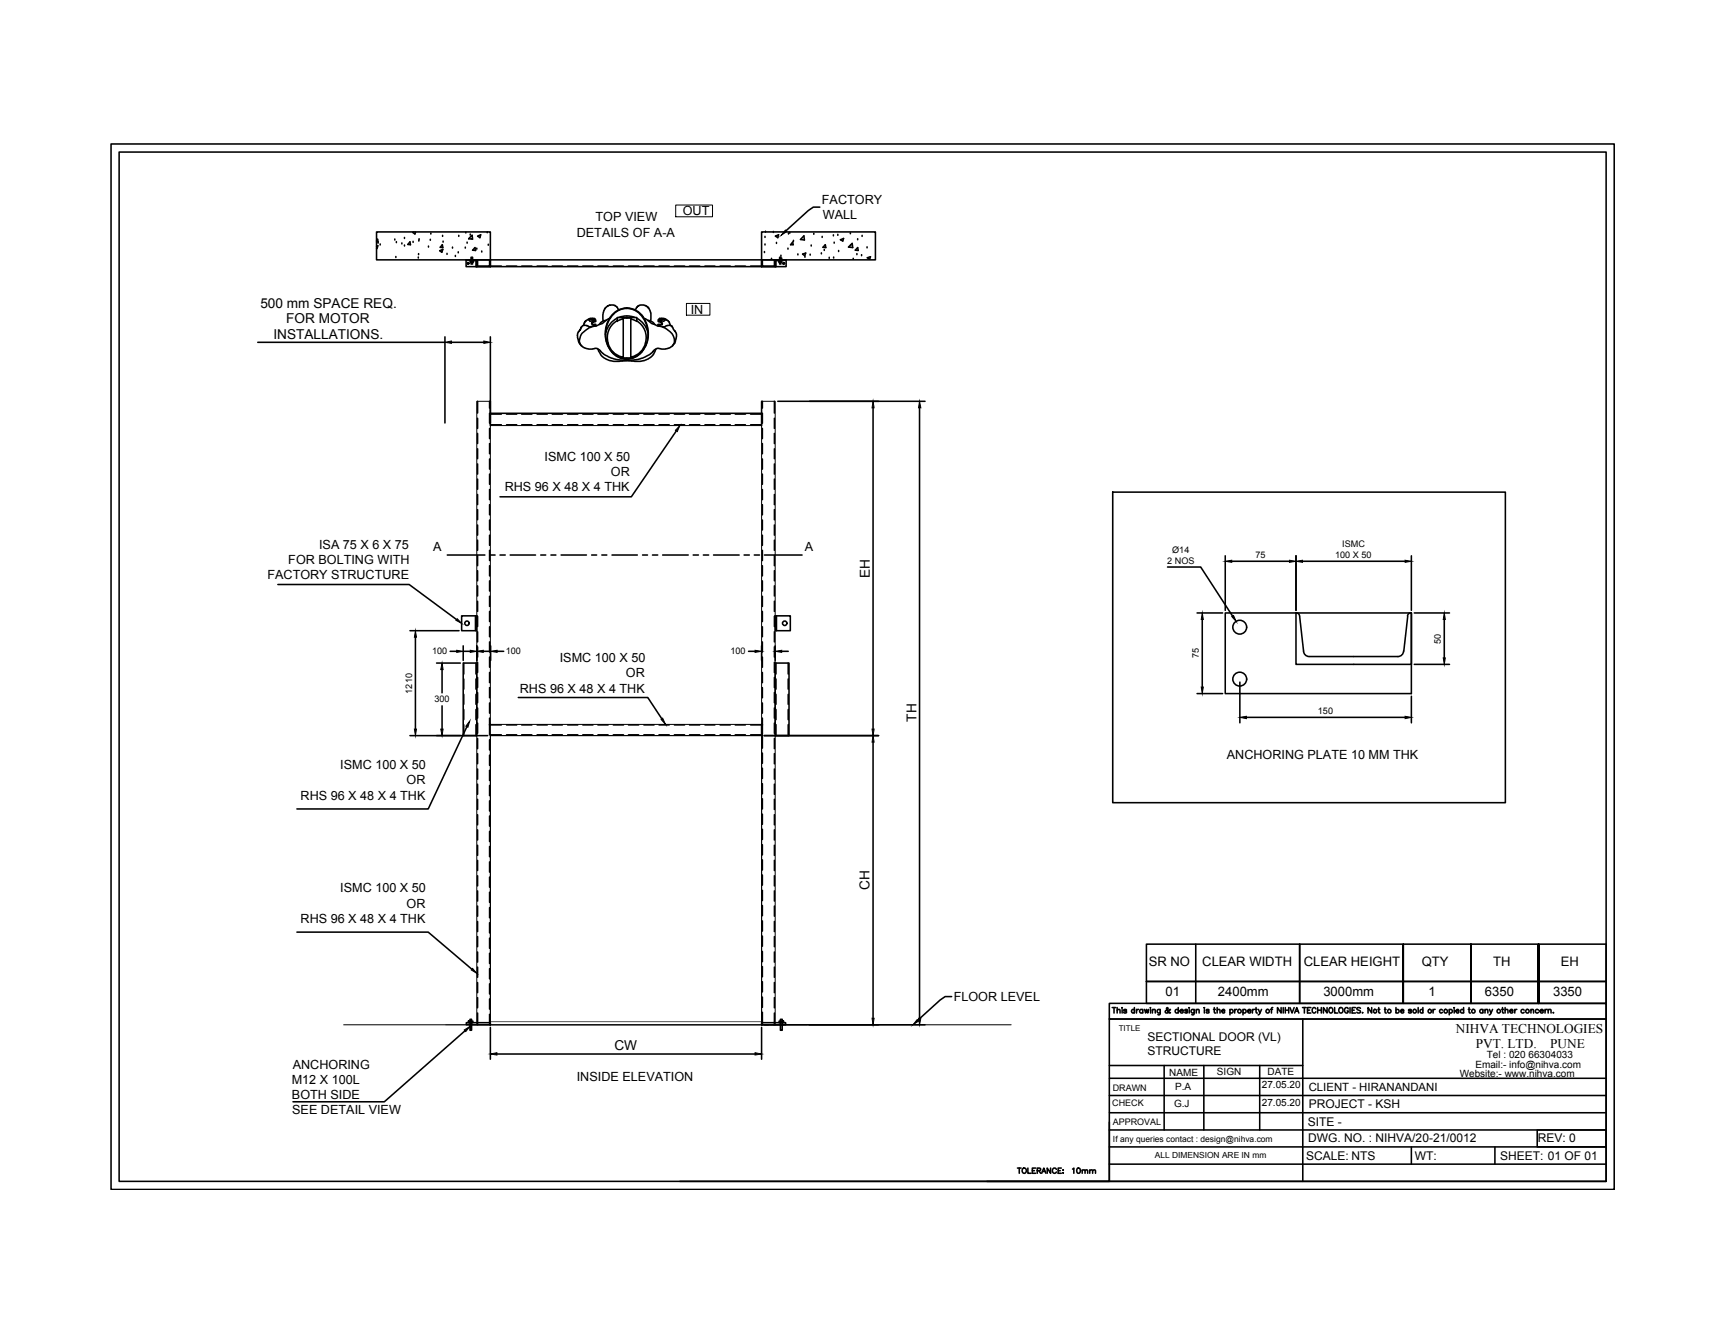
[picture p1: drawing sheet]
<svg xmlns="http://www.w3.org/2000/svg" width="279mm" height="216mm" viewBox="0 0 279 216" stroke-linecap="round" stroke-linejoin="round" font-family="sans-serif">
<!-- layer: at_Rect -->
<path d="M79.5 166.2v-46.9h44v46.9" fill="none" stroke="#000" stroke-width=".16"/>
<!-- layer: 0 -->
<path d="M79.5 166.2h44" fill="none" stroke="#a6a6a6" stroke-width=".16"/>
<g fill="none" stroke="#000" stroke-width=".25">
<path d="M18 23.4h243.8v169.5h-243.8zM19.3 24.7h241.1v166.9h-241.1zM61.1 39.9h.2l-.2 .4M61.1 37.6h18.4v4.5h-18.4zM61.1 39l.1-.2 .1 .4h-.2M61.3 39.4h.1M61.7 39.7h.1M64 38.9h.1M64.3 39.4h.1M65.2 39.6h.1M65.6 39.9h.1M65.6 38.7h.1"/>
<path d="M66.5 39.2l.1 .5h-.5zM67 39.3h.1M67.2 37.6l-.3 .1 .4 .3 .1-.4M67.9 39.1h.1M68 38.9h.1M69.8 39h.1M69.9 38h.1M71.7 39.7l.1 .5-.4-.1zM71.8 38.3h.1M71.9 39.3h.1M74.4 38.3h.1M75.5 37.8h.1"/>
<path d="M75.7 39.4h.1M76.3 38.1h.1M76.6 38.1v.7l-.6-.1zM77.4 38.3l.5-.2-.1 .5zM79 37.7h.1M79.2 39.8h.1M123.5 37.6h18.5v4.5h-18.5zM124.1 38.5h.1M124.1 39.7h.1M124.1 37.7h.1M125.4 37.7h.1M125.7 38.3l.6-.2-.2 .5z"/>
<path d="M125.9 39.5h.1M127.9 38h.1M128.1 37.8h.1M128.5 39.3l.1 .4h-.4zM128.7 39.1h.1M130.4 38.3v.6l-.6-.1zM131.5 39.9h.1M132 38h.1M132.9 33.6h-1l-.8 .5-3.7 3.4M133.3 38.5h.1M133.8 39.7l.1 .5-.5-.1zM135.1 38.3h.1"/>
<path d="M135.3 39.4h.1M135.9 38.2h.1M136.3 38.9l.5-.2-.1 .4zM137.9 37.9h.1M137.9 39.9h.1M139.1 38.9h.1M139.8 38.3h.1M41.8 55.5h30.4M64.2 41.8h.1M67.8 41.9h.1M67.9 41.3h.1M69.5 40.1h.1"/>
<path d="M71.3 40.7l.5-.2-.2 .4zM71.7 40.8h.1M72.2 54.6v14M72.5 41.3h.1M73.2 55.5h5.3M73.4 40.2h.1M73.8 41.6h.1M74.3 41h.1M75.5 40.2h.1M75.5 42.1h1.9v1.1h2v-1.1h44.2v1.1h2v-1.1h1.9M75.6 42.1h3.9v1.2h-3.9zM76.2 42.1v.2h1v1h.1"/>
<path d="M76.3 42.3h.5v.2h-.5zM76.4 42.5v.3h.2v-.3M76.4 42.3v-.6h.2v.6M77 40.2l.1 .4h-.5zM77.1 40.6h.1M77.3 40.4h.1M77.3 42.1v1.2M78.1 40.9h.1M79.5 42.1v1.2h-2.2M79.5 54.6v14.4M79.5 43.3h44M79.5 43.2h1.8"/>
<path d="M82.1 43.2h1.7M84.6 43.2h1.6M87.1 43.2h1.6M89.5 43.2h1.7M92 43.2h1.7M94.5 43.2h1.7M97 43.2h1.6M99.5 43.2h1.6M101.9 43.2h1.7M104.4 43.2h1.7M106.9 43.2h1.6M109.4 43.2h1.6"/>
<path d="M111.8 43.2h1.7M114.3 43.2h1.6M116.8 43.2h1.6M119.2 43.2h1.7M121.7 43.2h1.8M123.5 42.1v1.2h2.2M123.5 42.1h4v1.2h-4zM124 41h.1M125.1 42.1h.1M125.7 42.1v1.2M126.3 42.3h.5v.2h-.5zM126.4 42.5v.3h.2v-.3"/>
<path d="M126.4 42.3v-.6h.2v.6M126.6 41.6h.1M126.8 42h.1M126.8 42.1v.2h-1v1h-.1M127.8 40.4h.1M129.4 41.3h.1M130.1 41.2l.6-.2-.2 .5zM130.5 41.7h.1M131.4 41.4h.1M133.2 41.2h.1M133.7 40.6h.1M134.5 41.9h.1"/>
<path d="M135.2 41.9h.1M136 40.8h.1M137.6 40.1l.6-.6 .1 .7zM138.4 42.1h.1M139 41.3h.1M139.1 40.2l.1 .4h-.5zM139.7 41.5h.1M140.6 40.2h.1M140.6 41.8l.6-.2-.2 .5zM77.4 65.1v1.9M77.4 67.8v1.7M77.4 70.3v1.7"/>
<path d="M77.4 72.8v1.6M77.4 75.3v1.6M77.4 77.7v1.7M79.4 65.1v1.1M79.4 67v1.7M79.4 69.5v1.6M79.4 72v1.6M79.4 74.5v1.6M79.4 76.9v1.7M79.4 79.4v1.7M79.5 68.9h1.8M79.5 67h44"/>
<path d="M79.5 67.2h1.8M82.1 68.9h1.7M82.1 67.2h1.7M84.6 68.9h1.6M84.6 67.2h1.6M87.1 68.9h1.6M87.1 67.2h1.6M89.5 68.9h1.7M89.5 67.2h1.7M92 68.9h1.7M92 67.2h1.7M94.5 68.9h1.7"/>
<path d="M94.5 67.2h1.7M97 68.9h1.6M97 67.2h1.6M99.5 68.9h1.6M99.5 67.2h1.6M101.9 68.9h1.7M101.9 67.2h1.7M104.4 68.9h1.7M104.4 67.2h1.7M106.9 68.9h1.6M106.9 67.2h1.6M109.4 68.9h1.6"/>
<path d="M109.4 67.2h1.6M109.7 69.9l-7.3 10.7h-21.3M111.8 68.9h1.7M111.8 67.2h1.7M114.3 68.9h1.6M114.3 67.2h1.6M116.8 68.9h1.6M116.8 67.2h1.6M119.2 68.9h1.7M119.2 67.2h1.7M121.7 68.9h1.8M121.7 67.2h1.8"/>
<path d="M123.5 65.1v3.9M123.6 65.1v1.1M123.6 67v1.7M123.6 69.5v1.6M123.6 72v1.6M123.6 74.5v1.6M123.6 76.9v1.7M123.6 79.4v1.7M125.6 65.1v1.9M125.6 67.8v1.7M125.6 70.3v1.7M125.6 72.8v1.6"/>
<path d="M125.6 75.3v1.6M125.6 77.7v1.7M126.1 65.1h23.9M141.6 66.2v52.1M149.1 66.2v99M180.4 79.8h63.7v50.4h-63.7zM45.1 94.8h21.3l7.6 5.7M72.5 90h6.1M74.9 99.9h2.4v2.4h-2.4zM77.1 99.9v2.4M77.4 80.2v1.7M77.4 82.7v1.6"/>
<path d="M77.4 85.2v1.6M77.4 87.6v1.7M77.4 90.1v1.7M77.4 92.6v1.6M77.4 95v1.7M77.4 97.5v1.7M77.4 100v1.6M79.4 81.9v1.6M79.4 84.4v1.6M79.4 86.8v1.7M79.4 89.3v1.6M79.4 91.8v1.6"/>
<path d="M79.4 94.2v1.7M79.4 96.7v1.7M79.4 99.2v1.6M79.4 90h.9M81.1 90h.8M82.7 90h4.1M87.7 90h.8M89.3 90h.8M91 90h4.1M95.9 90h.8M97.6 90h.8M99.2 90h4.1"/>
<path d="M104.2 90h.8M105.8 90h.9M107.5 90h4.1M112.4 90h.9M114.1 90h.8M115.7 90h4.2M120.7 90h.8M122.3 90h.9M123.6 81.9v1.6M123.6 84.4v1.6M123.6 86.8v1.7M123.6 89.3v1.6"/>
<path d="M123.6 91.8v1.6M123.6 94.2v1.7M123.6 96.7v1.7M123.6 99.2v1.6M124 90h6.1M125.6 80.2v1.7M125.6 82.7v1.6M125.6 85.2v1.6M125.6 87.6v1.7M125.6 90.1v1.7M125.6 92.6v1.6M125.6 95v1.7"/>
<path d="M125.6 97.5v1.7M125.6 100v1.6M125.7 99.9h2.5v2.4h-2.5zM125.9 99.9v2.4M189.3 92h5.4l5.2 7.9M194.1 99.4h4.2M198.7 99.4h30.2v13.1h-30.2zM198.7 90.2v8.8M199.7 91h9.4M210.1 99.4l.5 .2 .1 .3M210.2 99.4v8.4h18.7v-8.4M210.2 90.2v8.8"/>
<path d="M210.7 100l.7 5.6a.91 .91 0 0 0 .9 .9h14.4a.91 .91 0 0 0 .9-.9M211.2 91h16.7M228.3 100l-.7 5.6M228.8 99.4l-.5 .2-.1 .3M228.9 90.2v8.8M229.3 99.4h5.7M66.5 119.3h12.6M66.5 102.3h7.9M67.4 103.4v14.9M70.8 107.6h3.8M71.7 108.6v3.8M71.7 114.5v3.8"/>
<path d="M73 105.6h1.1M75.1 107.6h2.2v11.7h-2.2zM75.1 104.8v2.3M75.2 107.6v1.7M75.2 110.1v1.7M75.2 112.6v1.6M75.2 115.1v1.6M75.2 117.5v1.8M75.2 105.6h1.1M75.7 117.9l-6.3 13.3h-21.3M77.2 107.6v1.7M77.2 110.1v1.7"/>
<path d="M77.2 112.6v1.6M77.2 115.1v1.6M77.2 117.5v1.8M77.3 104.8v2.3M77.4 102.5v1.6M77.4 104.9v1.7M77.4 107.4v1.7M77.4 109.9v1.6M77.4 112.3v1.7M77.4 114.8v1.7M77.4 117.3v1.6M77.4 119.8v1.6"/>
<path d="M78.4 105.6h1M79.4 101.7v1.6M79.4 104.1v1.7M79.4 106.6v1.6M79.4 109.1v1.6M79.4 111.5v1.7M79.4 114v1.7M79.4 116.5v2.7M79.5 119.2h1.8M79.5 117.6h1.8M79.6 104.8v2.3M80.6 105.6h1.1"/>
<path d="M82.1 119.2h1.7M82.1 117.6h1.7M84 113.1h21l2.3 3.5M84.6 119.2h1.6M84.6 117.6h1.6M87.1 119.2h1.6M87.1 117.6h1.6M89.5 119.2h1.7M89.5 117.6h1.7M92 119.2h1.7M92 117.6h1.7M94.5 119.2h1.7"/>
<path d="M94.5 117.6h1.7M97 119.2h1.6M97 117.6h1.6M99.5 119.2h1.6M99.5 117.6h1.6M101.9 119.2h1.7M101.9 117.6h1.7M104.4 119.2h1.7M104.4 117.6h1.7M106.9 119.2h1.6M106.9 117.6h1.6M109.4 119.2h1.6"/>
<path d="M109.4 117.6h1.6M111.8 119.2h1.7M111.8 117.6h1.7M114.3 119.2h1.6M114.3 117.6h1.6M116.8 119.2h1.6M116.8 117.6h1.6M119.2 119.2h1.7M119.2 117.6h1.7M121.4 105.6h1M121.7 119.2h1.8M121.7 117.6h1.8"/>
<path d="M123.5 104.8v2.3M123.5 117.5v1.8M123.6 101.7v1.6M123.6 104.1v1.7M123.6 106.6v1.6M123.6 109.1v1.6M123.6 111.5v1.7M123.6 114v1.7M123.6 116.5v4.9M123.9 119.3h18.6M125.6 102.5v1.6M125.6 104.9v1.7"/>
<path d="M125.6 107.4v1.7M125.6 109.9v1.6M125.6 112.3v1.7M125.6 114.8v1.7M125.6 117.3v1.6M125.6 119.8v1.6M125.7 107.6h2.2v11.7h-2.2zM125.7 104.8v2.3M125.8 107.6v1.7M125.8 110.1v1.7M125.8 112.6v1.6M125.8 115.1v1.6"/>
<path d="M125.8 117.5v1.8M126.8 105.6h1M127.8 107.6v1.7M127.8 110.1v1.7M127.8 112.6v1.6M127.8 115.1v1.6M127.8 117.5v1.8M194.1 112.5h4.2M195 100.5v10.9M201.1 110.6v6.6M202.1 116.4h25.8M228.9 112.9v4.3"/>
<path d="M229.3 107.8h5.7M234.2 100.5v6.2M77.4 122.2v1.7M77.4 124.7v1.7M77.4 127.2v1.6M77.4 129.7v1.6M77.4 132.2v1.6M77.4 134.6v1.7M77.4 137.1v1.7M77.4 139.6v1.6M79.4 120v1.7M79.4 122.5v1.6"/>
<path d="M79.4 125v1.6M79.4 127.4v1.7M79.4 129.9v1.7M79.4 132.4v1.6M79.4 134.9v1.6M79.4 137.3v1.7M79.4 139.8v1.7M123.6 122.2v1.6M123.6 124.6v1.7M123.6 127.1v1.7M123.6 129.6v1.6M123.6 132.1v1.6"/>
<path d="M123.6 134.5v1.7M123.6 137v1.7M123.6 139.5v1.6M125.6 122.2v1.7M125.6 124.7v1.7M125.6 127.2v1.6M125.6 129.7v1.6M125.6 132.2v1.6M125.6 134.6v1.7M125.6 137.1v1.7M125.6 139.6v1.6M141.6 120.4v44.8"/>
<path d="M48.1 151.2h21.3l7.1 6M77.4 142.1v1.6M77.4 144.5v1.7M77.4 147v1.6M77.4 149.5v1.6M77.4 151.9v1.7M77.4 154.4v1.7M77.4 156.9v1.6M77.4 159.4v1.6M79.4 142.3v1.6M79.4 144.7v1.7M79.4 147.2v1.7"/>
<path d="M79.4 149.7v1.6M79.4 152.2v1.6M79.4 154.6v1.7M79.4 157.1v1.7M79.4 159.6v1.6M123.6 141.9v1.7M123.6 144.4v1.7M123.6 146.9v1.6M123.6 149.4v1.6M123.6 151.8v1.7M123.6 154.3v1.7M123.6 156.8v1.6"/>
<path d="M123.6 159.2v1.7M125.6 142.1v1.6M125.6 144.5v1.7M125.6 147v1.6M125.6 149.5v1.6M125.6 151.9v1.7M125.6 154.4v1.7M125.6 156.9v1.6M125.6 159.4v1.6M185.9 153.1h74.5v9.7h-74.5zM185.9 159.2h74.5M193.9 153.1v9.7"/>
<path d="M210.7 153.1v9.7M249.5 153.1v9.7zM249.5 153.1v9.7M75.4 167.2l-13.1 11.5h-14.8M75.6 165.9h3.9v.3h-3.9zM76 165.6h.7v.3h-.7zM76.2 165.9v1.2h.3v-1.2M76.2 165.6v-.3h.3v.3M77.4 161.8v1.7M77.4 164.3v1.9M79.4 162v1.7M79.4 164.5v1.7"/>
<path d="M79.5 166.7v5.1M80.6 171h41.8M123.5 165.9h3.9v.3h-3.9zM123.5 166.7v5.1M123.6 161.7v1.7M123.6 164.2v2M123.9 166.2h26.1M125.6 161.8v1.7M125.6 164.3v1.9M126.3 165.6h.8v.3h-.8zM126.5 165.9v1.2h.3v-1.2M126.5 165.6v-.3h.3v.3"/>
<path d="M154.3 161.7h-1l-.8 .5-3.7 3.3M179.9 177.7h80.5M179.9 174.9h80.5M179.9 172.8h31.4M180.4 163.4h.5M180.7 163.4v.9M181.2 163.9l.2-.2 .2 .1v.5M181.2 163.4v.9M182 163.4v.1zM182 163.8v.5M182.7 163.9l-.2-.2-.2 .1v.1l.3 .2 .1 .1-.2 .1-.3-.1M184 163.9a.27 .27 0 0 0-.4-.1 .27 .27 0 0 0 0 .4 .27 .27 0 0 0 .4 0"/>
<path d="M184 163.4v.9M184.3 163.7v.6M184.6 163.7l-.2 .1-.1 .2M185.3 163.9a.28 .28 0 0 0-.4-.1 .28 .28 0 0 0 0 .4 .28 .28 0 0 0 .4 0M185.3 163.7v.6M185.6 163.7l.2 .6 .1-.6 .2 .6 .2-.6M186.6 163.4v.1zM186.6 163.8v.5M186.9 163.9l.2-.2 .2 .1v.5M186.9 163.7v.6M188.1 163.7v.8l-.3 .1M188.1 163.9a.28 .28 0 0 0-.4-.1 .28 .28 0 0 0 0 .4 .28 .28 0 0 0 .4 0"/>
<path d="M188.8 172.8v10.5M189.8 163.8l-.1-.1a.53 .53 0 0 1-.7 .5v-.2l.4-.4-.1-.2-.1 .2v.2l.4 .5 .2-.1M191.1 163.9a.28 .28 0 0 0-.5-.1 .28 .28 0 0 0 0 .4 .28 .28 0 0 0 .5 0M191.1 163.4v.9M191.4 164h.5a.28 .28 0 0 0-.3-.2 .28 .28 0 0 0-.3 .2 .28 .28 0 0 0 .3 .3l.3-.1M192.5 163.9l-.1-.2-.3 .2 .4 .2v.2h-.2l-.2-.1M192.8 163.4v.1zM192.8 163.8v.5M193.6 163.7v.8l-.3 .1M193.6 163.9a.28 .28 0 0 0-.4-.1 .28 .28 0 0 0 0 .4 .28 .28 0 0 0 .4 0M194 163.9l.2-.2 .2 .1 .1 .5M194 163.7v.6"/>
<path d="M195.2 172.8v10.5M195.3 163.4v.1zM195.3 163.8v.5M196.1 163.9l-.2-.2-.3 .1v.1l.4 .2 .1 .1-.2 .1-.3-.1M196.8 163.7h.3M196.9 163.4v.8l.2 .1M197.4 163.9l.2-.2 .2 .1v.5M197.4 163.4v.9M198.1 164h.5a.24 .24 0 0 0-.2-.3 .24 .24 0 0 0-.3 .3l.2 .3 .3-.1M199.4 163.9a.28 .28 0 0 1 .5-.1 .28 .28 0 0 1 0 .4 .28 .28 0 0 1-.5 0M199.4 163.7v.9M200.2 163.7v.6"/>
<path d="M200.5 163.7l-.2 .1-.1 .2M201.6 163.9a.28 .28 0 0 1 .4-.1 .28 .28 0 0 1 0 .4 .28 .28 0 0 1-.4 0M201.6 163.7v.9M202.3 164h.5a.28 .28 0 0 0-.3-.2 .28 .28 0 0 0-.2 .2 .28 .28 0 0 0 .2 .3l.3-.1M203.1 163.7v.6M203.4 163.7l-.2 .1-.1 .2M203.6 163.7h.2M203.7 163.4v.8l.2 .1M204.1 163.7l.2 .6 .3-.6M204.3 172.8v10.5M204.3 164.3l-.3 .3M206.1 163.7h.2"/>
<path d="M206.4 163.4l-.2 .2v.7M207.7 163.4v.9l-.5-.9v.9M208.1 163.4v.9M208.4 163.4v.9M208.4 163.9h.6M209 163.4v.9M209.2 163.4l.3 .9 .4-.9M209.9 164.3l.4-.9 .3 .9M210.1 164h.4M211.2 163.4h.6M211.3 165.3v26.3M211.5 163.4v.9"/>
<path d="M212 163.9h.4M212.6 163.4h-.6v.9h.6M213.4 163.6a.3 .3 0 0 0-.4-.2 .3 .3 0 0 0-.2 .4v.2a.3 .3 0 0 0 .2 .3 .3 .3 0 0 0 .4-.2M213.7 163.9h.6M213.7 163.4v.9M214.3 163.4v.9M215.2 163.4v.9l-.6-.9v.9M215.6 163.6l.1-.1a.41 .41 0 0 1 .4 .4 .41 .41 0 0 1-.4 .4l-.2-.3zM216.4 163.4v.9h.5M217.2 163.6l.1-.1a.42 .42 0 0 1 .5 .4 .42 .42 0 0 1-.5 .4l-.2-.3zM218.6 163.6a.3 .3 0 0 0-.3-.2 .3 .3 0 0 0-.3 .4v.2a.3 .3 0 0 0 .3 .3 .3 .3 0 0 0 .3-.3h-.1M218.9 163.4v.9"/>
<path d="M219.3 163.9h.3M219.8 163.4h-.5v.9h.5M220.6 163.6l-.2-.2-.4 .2 .1 .2 .5 .3v.1l-.2 .1-.4-.1M220.9 164.3h.1zM222.4 163.4v.9l-.6-.9v.9M223.4 163.7h.3M223.6 163.4v.8l.2 .1M224.5 163.7h.3M224.6 163.4v.8l.2 .1M226.4 163.9a.28 .28 0 0 1 .4-.1 .28 .28 0 0 1 0 .4 .28 .28 0 0 1-.4 0M226.4 163.4v.9M227.1 164h.5a.28 .28 0 0 0-.3-.2 .28 .28 0 0 0-.2 .2 .28 .28 0 0 0 .2 .3l.3-.1"/>
<path d="M227.6 162.8v-9.7v9.7M228.9 163.9l-.2-.2-.3 .1v.1l.4 .2 .1 .1-.2 .1-.3-.1M230 163.4v.9M230.7 163.9a.27 .27 0 0 0-.4-.1 .27 .27 0 0 0 0 .4 .27 .27 0 0 0 .4 0M230.7 163.4v.9M232.4 163.7v.6M232.7 163.7l-.2 .1-.1 .2M233.9 163.9a.27 .27 0 0 0-.4-.1 .27 .27 0 0 0 0 .4 .27 .27 0 0 0 .4 0M235 163.9a.28 .28 0 0 1 .4-.1 .28 .28 0 0 1 0 .4 .28 .28 0 0 1-.4 0M235 163.7v.9M235.8 163.4v.1zM235.8 163.8v.5"/>
<path d="M236.1 164h.5a.24 .24 0 0 0-.3-.3 .24 .24 0 0 0-.2 .3l.2 .3 .3-.1M237.3 163.9a.28 .28 0 0 0-.4-.1 .28 .28 0 0 0 0 .4 .28 .28 0 0 0 .4 0M237.3 163.4v.9M238.1 163.7h.3M238.2 163.4v.8l.2 .1M238.5 162.8v-9.7v9.7M240.5 163.9a.28 .28 0 0 0-.5-.1 .28 .28 0 0 0 0 .4 .28 .28 0 0 0 .5 0M240.5 163.7v.6M240.8 163.9l.2-.2 .2 .1 .1 .5M240.8 163.7v.6M241.5 163.7l.3 .6 .2-.6M241.8 164.3l-.3 .3"/>
<path d="M243.5 163.7h.3M243.6 163.4v.8l.3 .1M244.1 163.9l.2-.2 .2 .1v.5M244.1 163.4v.9M244.8 164h.5a.28 .28 0 0 0-.3-.2 .28 .28 0 0 0-.2 .2 .28 .28 0 0 0 .2 .3l.3-.1M245.6 163.7v.6M246 163.7l-.2 .1-.2 .2M247.2 163.9a.28 .28 0 0 0-.5-.1 .28 .28 0 0 0 0 .4 .28 .28 0 0 0 .5 0M248.3 163.9l.1-.2 .2 .1 .1 .5M248.3 163.7v.6M249.5 163.9a.28 .28 0 0 0-.4-.1 .28 .28 0 0 0 0 .4 .28 .28 0 0 0 .4 0M249.7 164h.5a.28 .28 0 0 0-.3-.2 .28 .28 0 0 0-.2 .2 .28 .28 0 0 0 .3 .3l.2-.1"/>
<path d="M250.5 163.7v.6M250.9 163.7l-.2 .1-.2 .2M251.1 163.9l.2-.2 .2 .1v.5M251.1 163.7v.6M251.9 164.2h.1M110.3 191.6h150.1M165 189.5h.6M165.3 189.5v.8M165.8 189.6a.37 .37 0 0 1 .5 0 .37 .37 0 0 1 0 .5 .37 .37 0 0 1-.5 .1l-.1-.2zM166.7 189.5v.8h.5M167.4 189.9h.3M168 189.5h-.6v.8h.6"/>
<path d="M168.2 189.9h.5v-.3l-.5-.1v.8M168.5 189.9l.3 .4M168.9 190.3l.4-.8 .3 .8M169.1 190h.4M170.4 189.5v.8l-.6-.8v.8M171.3 189.7a.4 .4 0 0 0-.7 0 .4 .4 0 0 0 .3 .6h.3l.1-.2M171.6 189.9h.3M172.1 189.5h-.5v.8h.5M172.4 189.8h.1M172.4 190.2h.1M173.9 189.6l.2-.1v.8M174.7 189.5a.39 .39 0 0 1 .5 .4 .39 .39 0 0 1-.5 .4l-.1-.4z"/>
<path d="M175.5 189.9l.2-.1h.2l.1 .5M175.5 189.8v.5M176 189.9l.1-.1h.2l.1 .5M176.7 189.9l.2-.1h.2l.1 .5M176.7 189.8v.5M177.2 189.9l.2-.1h.2v.5M179.9 182v9.6h-19.9M179.9 191.6v-26.3h80.5h-80.5v-2.5h80.5v28.8M179.9 183.3h80.5M179.9 180.5h80.5M179.9 186h80.5M179.9 188.8h80.5"/>
<path d="M228.9 186v2.8M242.4 186v2.8M249.3 183.3h11.1v2.7h-11.1z"/>
<circle cx="75.9" cy="42.7" r=".15"/>
<circle cx="127.1" cy="42.7" r=".15"/>
<circle cx="75.7" cy="101.1" r=".36"/>
<circle cx="127.2" cy="101.1" r=".36"/>
<circle cx="201" cy="110.2" r="1.12"/>
<circle cx="201" cy="101.7" r="1.12"/>
<circle cx="201" cy="164" r=".29"/>
<circle cx="205.6" cy="164" r=".29"/>
<circle cx="223" cy="164" r=".29"/>
<circle cx="225.3" cy="164" r=".29"/>
<circle cx="229.4" cy="164" r=".29"/>
<circle cx="231.9" cy="164" r=".29"/>
<circle cx="234.4" cy="164" r=".29"/>
<circle cx="238.9" cy="164" r=".29"/>
<circle cx="243" cy="164" r=".29"/>
<circle cx="247.7" cy="164" r=".29"/>
</g>
<g fill="#000" stroke="#000" stroke-width=".16">
<path d="M127.4 37.3l.2 .3-.9 .6zM72.2 55.5l1-.2v.4zM78.5 55.3l1 .2-1 .2zM110.3 69l-.5 1-.3-.2zM141.6 65.1l.1 1.1h-.3zM149.1 65.1l.2 1.1h-.4zM198.7 91l1-.1v.3zM199.7 100l.3-.1 .5 .9zM209.1 90.9l1.1 .1-1.1 .2zM210.2 91l1-.1v.3zM227.9 90.9l1 .1-1 .2zM67.2 118.3h.3l-.1 1z"/>
<path d="M67.4 102.3l.1 1.1h-.3zM71.5 118.3h.4l-.2 1zM71.7 107.6l.2 1h-.4zM74.1 105.5l1 .1-1 .2zM74.1 100.4l.8 .7-1-.5zM76.2 117l-.3 1-.4-.2zM76.3 105.5l1 .1-1 .2zM77.3 105.6l1.1-.1v.3zM79.6 105.6l1-.1v.3zM107.2 116.7l.3-.2 .4 1zM122.4 105.5l1.1 .1-1.1 .2zM125.7 105.6l1.1-.1v.3z"/>
<path d="M141.4 118.3h.3l-.1 1zM194.8 111.4h.3l-.1 1.1zM195 99.4l.1 1.1h-.3zM201.1 116.4l1-.2v.4zM227.9 116.2l1 .2-1 .2zM234 106.7h.4l-.2 1.1zM234.2 99.4l.2 1.1h-.4zM141.6 119.3l.1 1.1h-.3zM76.6 157.1l.7 .8-.9-.6zM75.3 167.1l.9-.6-.7 .8zM79.5 171l1.1-.2v.3zM122.4 170.8l1.1 .2-1.1 .1z"/>
<path d="M141.4 165.2h.3l-.1 1zM148.9 165.2h.4l-.2 1zM148.7 165.4l.2 .2-.8 .6z"/>
</g>
<path d="M109.6 33.3h5.9v1.9h-5.9zM111.3 49.2h3.8v1.9h-3.8zM79.5 65.1h-2.2v101.1M79.5 69h44v48.5h-44zM123.5 65.1h2.2v101.1M79.5 117.5v48.7M123.5 119.3v46.9M55.7 166.2h108.3" fill="none" stroke="#000" stroke-width=".16"/>
<!-- layer: at_Rect -->
<path d="M79.5 165.7h44v.5h-44z" fill="none" stroke="#595959" stroke-width=".16"/>
<!-- layer: at_Entity -->
<path d="M72.3 166.2h58.6" fill="none" stroke="#595959" stroke-width=".16"/>
<!-- layer: P-WORKER -->
<g fill="none" stroke="#000" stroke-width=".25">
<path d="M95.5 52l.7-.2h.4l-.2 .2M95.6 52.1l.6-.1a.22 .22 0 0 1 .2-.1 .22 .22 0 0 1 .1 .3l-.3 .1a.2 .2 0 0 0-.3 .2 .21 .21 0 0 0 .4 .1 .19 .19 0 0 1 .3 0 .19 .19 0 0 1-.1 .3 .19 .19 0 0 1-.2 0l-.7 .1M95.7 53.1l-.5-.3h-.3a.87 .87 0 0 0-.9 .8l-.2 .2-.2 .6 .2 1 .2 .4 .7 .6 .8 .2h.7a1.39 1.39 0 0 1 1.5 .7l1.5 .8a7.5 7.5 0 0 0 6.3-.7l.6-.6a1.13 1.13 0 0 1 1.3-.2l.9-.1 .6-.3 .5-.6 .3-1v-.6l-.8-1.2h-.6l-.6 .3M96.2 51.7l-.5-.1-.7 .4-.4 .8M96.4 51.8v-.1l-.1-.1-.8 .3M97 56.6l.1 .5a3.2 3.2 0 0 0 3.7 1.5l.9-.1 1.1 .1a2.95 2.95 0 0 0 3.5-1.9l.1-.1M98.3 53.8l-.1 .9 .4 1.4M98.3 52h-.1a1.38 1.38 0 0 0-1 .6M98.6 56.1a3.2 3.2 0 0 0 3 2.1 3.2 3.2 0 0 0 3.1-2.1M98.6 55.7a3 3 0 0 0 2.2 2.2M98.9 51.6l-1.2 .9-1 .4a2.91 2.91 0 0 0-2.7 2 1.14 1.14 0 0 0 .3 1.2M99 51.5a4.6 4.6 0 0 0 1.3 6.5 3.3 3.3 0 0 0 4.6-2.3 4.8 4.8 0 0 0-.6-4.2"/>
<path d="M99.5 51a4.3 4.3 0 0 0-1.3 2.8M99.5 50.9a2.97 2.97 0 0 1 4.3 0M100 52a3.1 3.1 0 0 0-1.4 3.6M100.1 51.6a3.6 3.6 0 0 0-1.8 2.3M100.1 52.1v-.6h3.2v.6M100.3 50.3l-.2-.4-.3-.3-.9-.1-.3 .1-.4 .3-.3 .5-.1 .6v1.1M100.3 51.5a3.6 3.6 0 0 1 2.7 0M100.9 51.8l-.8 .3M100.9 57.9l.1 .1M100.9 57.9l.1 .2M101 51.7l-.1 .1M101 51.5l-.1 .2"/>
<path d="M101.1 51.6h1.2v6.5h-1.2zM101.7 49.9a3.3 3.3 0 0 1 2.6 1.5M101.7 49.9a3.3 3.3 0 0 0-2.7 1.5M102.3 51.5l.1 .2M102.3 51.7l.1 .1M102.4 57.9l-.1 .2M102.4 51.8l.8 .3M102.4 57.9l-.1 .1M103.1 50.3a.95 .95 0 0 1 .8-.8l.8 .1 .5 .4 .4 .8-.1 1.3M103.2 52a3.2 3.2 0 0 1 1.6 3.2 3.2 3.2 0 0 1-2.4 2.7M103.2 51.6a3.6 3.6 0 0 1 1.9 2.3M103.8 51a4.3 4.3 0 0 1 1.2 2.8"/>
<path d="M104.5 51.6l1.2 .9 .8 .3a3.3 3.3 0 0 1 2.8 2.1 1.14 1.14 0 0 1-.3 1.2M105 52l.8 .2 .4 .4M105.1 53.8v.9l-.4 1.4M106.9 52l-.2-.1 .3-.1 .8 .2M106.9 51.8v-.1l.1-.1 .8 .3M107.2 51.7h.6l.5 .3 .2 .2 .2 .6M107.7 52.1l-.7-.1a.16 .16 0 0 0-.2 0 .16 .16 0 0 0 0 .2 .16 .16 0 0 0 .2 0l.3 .2a.2 .2 0 0 1 0 .2 .2 .2 0 0 1-.3 0 .18 .18 0 0 0-.3 0 .18 .18 0 0 0 0 .3 .18 .18 0 0 0 .3 0l.8 .1"/>
</g>
<g font-size="2.2">
<text x="42.2" y="49.9">500 mm SPACE REQ.</text>
<text x="46.4" y="52.4">FOR MOTOR</text>
<text x="44.3" y="54.9">INSTALLATIONS.</text>
<text x="141" y="93.8" transform="rotate(-90 141 93.8)">EH</text>
<text x="148.6" y="117.1" transform="rotate(-90 148.6 117.1)">TH</text>
<text x="141" y="144.3" transform="rotate(-90 141 144.3)">CH</text>
<text x="236.1" y="167.5">NIHVA TECHNOLOGIES</text>
<text x="99.6" y="170.4">CW</text>
<text x="239.3" y="170">PVT. LTD.</text>
<text x="251.4" y="170">PUNE</text>
</g>
<g font-size="2.1">
<text x="186.3" y="156.6">SR NO</text>
<text x="189" y="161.6">01</text>
<text x="195" y="156.6">CLEAR WIDTH</text>
<text x="197.5" y="161.6">2400mm</text>
<text x="211.4" y="156.6">CLEAR HEIGHT</text>
<text x="214.6" y="161.6">3000mm</text>
<text x="230.6" y="156.6">QTY</text>
<text x="231.7" y="161.6">1</text>
<text x="240.8" y="161.6">6350</text>
<text x="242.1" y="156.6">TH</text>
<text x="251.9" y="161.6">3350</text>
<text x="253.1" y="156.6">EH</text>
<text x="93.5" y="175.3">INSIDE ELEVATION</text>
</g>
<g font-size="2">
<text x="96.6" y="35.9">TOP VIEW</text>
<text x="110.7" y="34.9">OUT</text>
<text x="133.3" y="33.1">FACTORY</text>
<text x="133.4" y="35.5">WALL</text>
<text x="93.5" y="38.4">DETAILS OF A-A</text>
<text x="112" y="50.9">IN</text>
<text x="88.3" y="74.7">ISMC 100 X 50</text>
<text x="99.1" y="77.2">OR</text>
<text x="81.8" y="79.7">RHS 96 X 48 X 4 THK</text>
<text x="51.7" y="89">ISA 75 X 6 X 75</text>
<text x="70.2" y="89.4">A</text>
<text x="130.5" y="89.4">A</text>
<text x="43.4" y="93.9">FACTORY STRUCTURE</text>
<text x="46.8" y="91.5">FOR BOLTING WITH</text>
<text x="90.8" y="107.4">ISMC 100 X 50</text>
<text x="84.3" y="112.3">RHS 96 X 48 X 4 THK</text>
<text x="101.5" y="109.9">OR</text>
<text x="55.2" y="124.7">ISMC 100 X 50</text>
<text x="198.9" y="123.1">ANCHORING PLATE 10 MM THK</text>
<text x="48.7" y="129.7">RHS 96 X 48 X 4 THK</text>
<text x="65.9" y="127.2">OR</text>
<text x="48.7" y="149.7">RHS 96 X 48 X 4 THK</text>
<text x="55.2" y="144.7">ISMC 100 X 50</text>
<text x="65.9" y="147.2">OR</text>
<text x="154.7" y="162.4">FLOOR LEVEL</text>
<text x="47.5" y="173.3">ANCHORING</text>
<text x="47.3" y="175.8">M12 X 100L</text>
<text x="47.3" y="178.3">BOTH SIDE</text>
<text x="47.4" y="180.7">SEE DETAIL VIEW</text>
</g>
<g font-size="1.9">
<text x="186.1" y="168.9">SECTIONAL DOOR (VL)</text>
<text x="186.1" y="171.2">STRUCTURE</text>
<text x="212.2" y="179.8">PROJECT - KSH</text>
<text x="212.1" y="182.6">SITE -</text>
<text x="212.1" y="185.3">DWG. NO. : NIHVA/20-21/0012</text>
<text x="249.4" y="185.3">REV: 0</text>
<text x="211.8" y="188.1">SCALE: NTS</text>
<text x="229.4" y="188.1">WT:</text>
<text x="243.3" y="188.1">SHEET: 01 OF 01</text>
</g>
<text font-size="1.8" x="212.2" y="176.9">CLIENT - HIRANANDANI</text>
<g font-size="1.6">
<text x="239.2" y="173.2">Email:- info@nihva.com</text>
<text x="241.1" y="171.6">Tel : 020 66304033</text>
<text x="189.6" y="174.5">NAME</text>
<text x="190.4" y="179.6">G.J</text>
<text x="190.6" y="176.8">P.A</text>
<text x="197.3" y="174.4">SIGN</text>
<text x="204.6" y="176.6">27.05.20</text>
<text x="204.6" y="179.4">27.05.20</text>
<text x="205.5" y="174.4">DATE</text>
<text x="236.7" y="174.7">Website:- www.nihva.com</text>
</g>
<g font-size="1.5">
<text x="190.1" y="89.6">Ø14</text>
<text x="217.6" y="88.7">ISMC</text>
<text x="189.3" y="91.4">2 NOS</text>
<text x="203.6" y="90.5">75</text>
<text x="216.5" y="90.5">100 X 50</text>
<text x="70.1" y="106.2">100</text>
<text x="82" y="106.2">100</text>
<text x="118.5" y="106.2">100</text>
<text x="194.4" y="106.8" transform="rotate(-90 194.4 106.8)">75</text>
<text x="233.7" y="104.4" transform="rotate(-90 233.7 104.4)">50</text>
<text x="66.8" y="112.5" transform="rotate(-90 66.8 112.5)">1210</text>
<text x="70.5" y="113.9">300</text>
<text x="213.7" y="115.9">150</text>
<text x="180.4" y="179.4">CHECK</text>
<text x="180.4" y="176.9">DRAWN</text>
<text x="180.4" y="182.5">APPROVAL</text>
</g>
<g font-size="1.4">
<text x="180.5" y="185.3">If any queries contact : design@nihva.com</text>
<text x="187.3" y="187.9">ALL DIMENSION ARE IN mm</text>
</g>
<text font-size="1.3" x="181.4" y="167.2">TITLE</text>
</svg>
